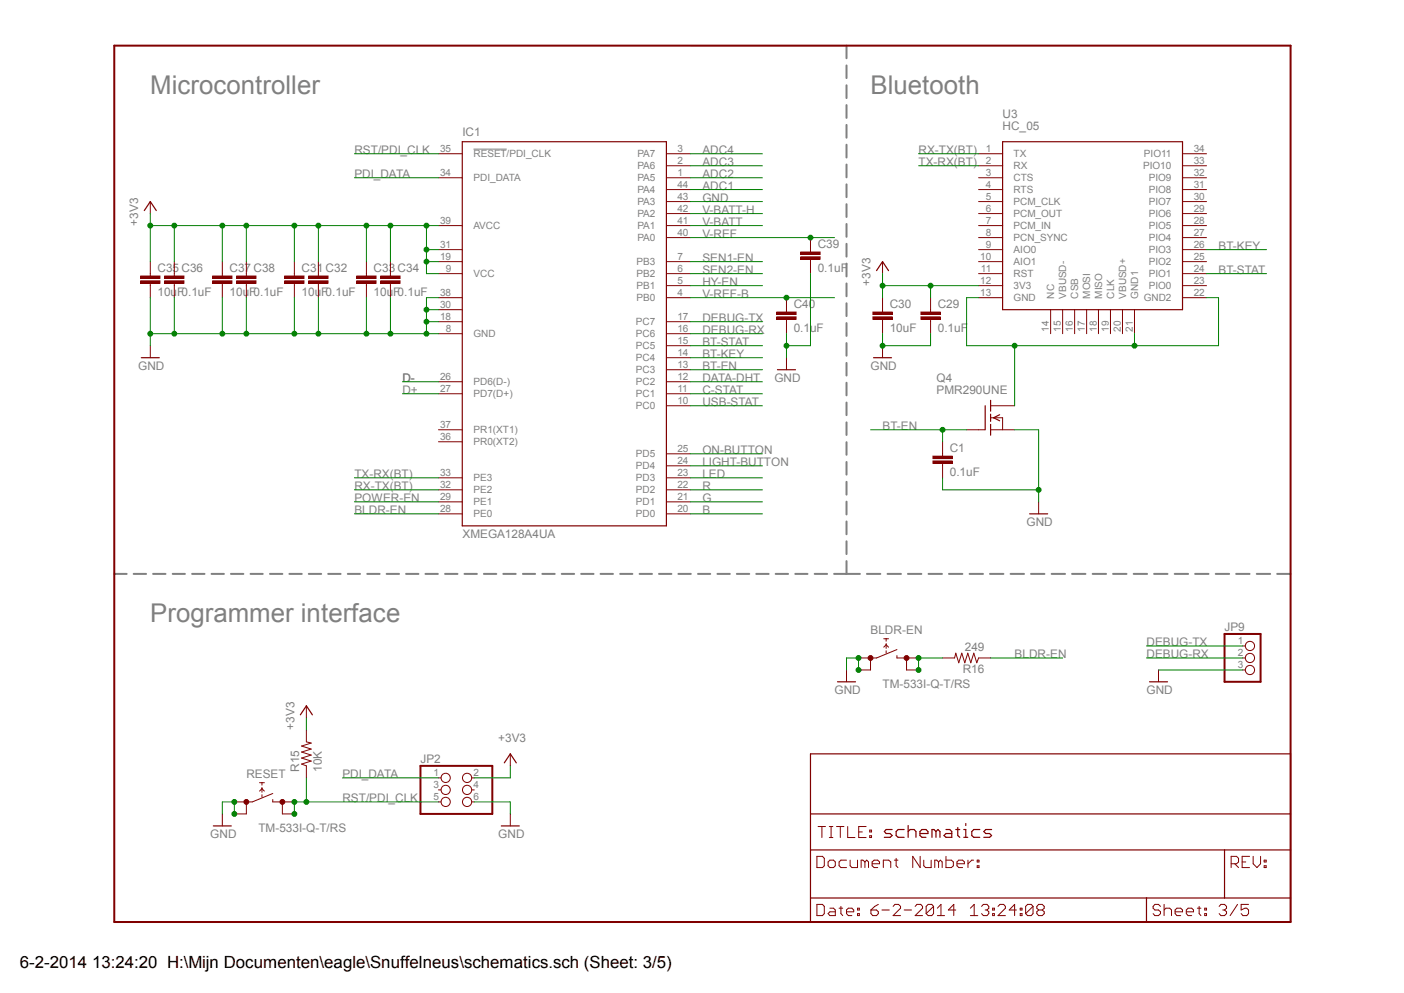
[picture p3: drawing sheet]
<svg xmlns="http://www.w3.org/2000/svg" width="297mm" height="210mm" viewBox="0 0 297 210" stroke-linecap="round" stroke-linejoin="round" font-family="sans-serif">
<g fill="none" stroke="#808080" stroke-width=".42">
<path d="M179.1 9.7v2.6M179.1 13.8v2.7M179.1 18v2.7M179.1 22.2v2.7M179.1 26.4v2.7M179.1 30.6v2.7M179.1 34.8v2.7M179.1 39v2.7M179.1 43.2v2.7M179.1 47.4v2.7M179.1 51.6v2.7M179.1 55.8v2.7"/>
<path d="M179.1 59.9v2.8M179.1 64.1v2.7M179.1 68.3v2.7M179.1 72.6v2.6M179.1 76.8v2.6M179.1 80.9v2.7M179.1 85.1v2.7M179.1 89.3v2.7M179.1 93.5v2.7M179.1 97.7v2.7M179.1 101.9v2.7M179.1 106.1v2.7"/>
<path d="M179.1 110.3v2.7M179.1 114.5v2.7M179.1 118.7v2.7M24.2 121.4h2.6M28.3 121.4h2.6M32.4 121.4h2.6M36.5 121.4h2.6M40.6 121.4h2.7M44.7 121.4h2.7M48.9 121.4h2.6M53 121.4h2.6M57.1 121.4h2.6"/>
<path d="M61.2 121.4h2.6M65.3 121.4h2.6M69.4 121.4h2.7M73.6 121.4h2.6M77.7 121.4h2.6M81.8 121.4h2.6M85.9 121.4h2.6M90 121.4h2.6M94.1 121.4h2.7M98.3 121.4h2.6M102.4 121.4h2.6M106.5 121.4h2.6"/>
<path d="M110.6 121.4h2.6M114.7 121.4h2.6M118.8 121.4h2.7M122.9 121.4h2.7M127 121.4h2.7M131.2 121.4h2.6M135.3 121.4h2.6M139.4 121.4h2.6M143.5 121.4h2.6M147.7 121.4h2.5M151.8 121.4h2.6M155.9 121.4h2.6"/>
<path d="M160 121.4h2.6M164.1 121.4h2.6M168.2 121.4h2.6M172.3 121.4h2.7M176.4 121.4h5.5M183.4 121.4h2.8M187.7 121.4h2.9M192.1 121.4h2.8M196.4 121.4h2.9M200.7 121.4h2.9M205.1 121.4h2.8M209.4 121.4h2.9"/>
<path d="M213.8 121.4h2.8M218.1 121.4h2.8M222.5 121.4h2.8M226.8 121.4h2.8M231.1 121.4h2.9M235.5 121.4h2.8M239.8 121.4h2.9M244.1 121.4h2.9M248.5 121.4h2.8M252.8 121.4h2.9M257.2 121.4h2.8M261.5 121.4h2.8"/>
<path d="M265.9 121.4h2.8M270.2 121.4h2.8"/>
</g>
<path d="M146 9.7h33.1M100.2 31.5h7" fill="none" stroke="#808080" stroke-width=".21"/>
<path d="M24.2 9.7h248.8v185.3h-248.8z" fill="none" stroke="#800000" stroke-width=".42"/>
<g fill="none" stroke="#800000" stroke-width=".25">
<path d="M97.8 30h43.2v81.2h-43.2zM171.4 159.4h101.6v35.6h-101.6zM171.4 179.7h101.6M171.4 172.1h101.6M188.7 175.4h-1.2l-.4 .5 .4 .4h.8l.4 .4-.4 .4h-1.2M191.3 175.4h-1.3l-.4 .5v.8l.4 .4h1.3M192.1 175.9l.4-.5h.9l.4 .5v1.2M192.1 174.6v2.5M194.6 176.3h1.7v-.4l-.4-.5h-.9l-.4 .5v.8l.4 .4h.9M198 175.9l-.4-.5h-.5v1.7M198 175.9v1.2M198 175.9l.4-.5 .4 .5v1.2"/>
<path d="M200.1 175.4h.8l.4 .5v1.2h-1.2l-.4-.4 .4-.4h1.2M202.2 175.4h.8M202.6 175v1.7l.4 .4M203.9 177.1h.8M203.9 175.4h.4v1.7M204.3 174.2v.4M207.3 175.4h-1.3l-.4 .5v.8l.4 .4h1.3M209.8 175.4h-1.3l-.4 .5 .4 .4h.8l.5 .4-.5 .4h-1.2M259 179.7v10.2M171.4 189.9h101.6M242.5 189.9v5.1"/>
</g>
<g fill="none" stroke="#800000" stroke-width=".21">
<path d="M92.8 32.5h5M92.8 37.6h5M141 35.1h5M141 32.5h5M141 37.6h5M92.8 55.3h5M92.8 57.9h5M92.8 47.7h5M92.8 52.8h5M141 55.3h5M141 57.9h5M141 40.1h5"/>
<path d="M141 42.6h5M141 45.2h5M141 47.7h5M141 50.2h5M92.8 68h5M92.8 70.6h5M92.8 62.9h5M92.8 65.5h5M141 68h5M141 70.6h5M141 73.1h5M141 75.6h5"/>
<path d="M141 78.2h5M141 60.4h5M141 62.9h5M92.8 83.3h5M92.8 80.7h5M92.8 93.4h5M92.8 90.9h5M141 83.3h5M141 80.7h5M141 96h5M141 98.5h5M141 85.8h5"/>
<path d="M92.8 108.7h5M92.8 106.1h5M92.8 103.6h5M92.8 101h5M141 108.7h5M141 106.1h5M141 103.6h5M141 101h5M54.9 165.5h1M54.9 167.3l.5-.5 .5 .5M55.4 165.5v.5M55.4 166.5v1.1"/>
<path d="M55.4 168.1v.5M57.7 167.8l-4.3 1.8h-1.3v2.5M57.7 169.1v.5h2v2.5M173.1 174.8h1.5M173.9 174.8v2.3M175.4 174.8h.8M175.4 177.1h.8M175.8 174.8v2.3M177 174.8h1.5M177.8 174.8v2.3M179.3 174.8v2.3h1.5M181.7 175.9h.7"/>
<path d="M183.2 174.8h-1.5v2.3h1.5M184 176.7h.4v.4h-.4zM184 175.6h.4v.3h-.4zM172.8 181.1h1.2l.4 .4v1.6l-.4 .4h-1.2zM172.8 191.3h1.2l.4 .4v1.5l-.4 .4h-1.2zM175.2 182.3l.4-.4h.7l.4 .4v.8l-.4 .4h-.7l-.4-.4zM175.6 192.1h.7l.4 .3v1.2h-1.1l-.4-.4 .4-.4h1.1M177.5 192.1h.8M177.9 191.7v1.5l.4 .4M179.1 192.8h1.5v-.4l-.4-.3h-.7l-.4 .3v.8l.4 .4h.7M179.1 181.9h-1.2l-.4 .4v.8l.4 .4h1.2M179.8 181.9v1.2l.4 .4h1.2v-1.6"/>
<path d="M181.4 193.2h.4v.4h-.4zM181.4 192.1h.4v.3h-.4zM183 182.3l-.5-.4h-.3v1.6M183 182.3v1.2M183 182.3l.3-.4 .4 .4v1.2M184.2 192.4h1.2l.4 .4v.4l-.4 .4h-.8l-.4-.4zM184.5 182.7h1.6v-.4l-.4-.4h-.8l-.4 .4v.8l.4 .4h.8M185.8 191.3l-.8 .4-.8 .7M186.6 192.4h1.5M186.9 183.5v-1.6h1.1l.4 .4v1.2M188.9 191.7l.4-.4h.8l.4 .4v.4l-1.6 1.5h1.6M189.2 181.9h.7"/>
<path d="M189.6 181.5v1.6l.3 .4M191.3 192.4h1.5M193.6 191.7l.4-.4h.8l.4 .4v.4l-1.6 1.5h1.6M194.6 181.1v2.4l-1.5-2.4v2.4M195.4 181.9v1.2l.4 .4h1.2v-1.6M197.5 191.7v1.5l-.4 .4h-.8l-.4-.4M197.5 191.7l-.4-.4h-.8l-.4 .4v1.5M197.5 191.7l-1.6 1.5M198.3 193.6h1.5M198.3 192.1l.8-.8v2.3M198.5 182.3l-.3-.4h-.5v1.6M198.5 182.3v1.2"/>
<path d="M198.5 182.3l.4-.4 .4 .4v1.2M200.1 181.1v2.4h1.2l.4-.4v-.8l-.4-.4h-1.2M202.2 192.4h-1.6l1.2-1.1v2.3M202.4 182.7h1.6v-.4l-.4-.4h-.8l-.4 .4v.8l.4 .4h.8M204.8 181.9v1.6M205.3 193.6h1.5M205.3 192.1l.8-.8v2.3M206 181.9h-.4l-.8 .8M206.7 183.1h.4v.4h-.4zM206.7 181.9h.4v.4h-.4zM207.6 191.7l.4-.4h.8l.4 .4v.4l-.4 .3M208.4 192.4h.4"/>
<path d="M208.8 192.4l.4 .4v.4l-.4 .4h-.8l-.4-.4M210 193.2h.4v.4h-.4zM210 192.1h.4v.3h-.4zM211.1 191.7l.4-.4h.8l.4 .4v.4l-1.6 1.5h1.6M215 192.4h-1.5l1.1-1.1v2.3M215.8 193.2h.4v.4h-.4zM215.8 192.1h.4v.3h-.4zM218.5 191.7v1.5l-.4 .4h-.7l-.4-.4M218.5 191.7l-.4-.4h-.7l-.4 .4v1.5M218.5 191.7l-1.5 1.5M219.7 192.4l-.4 .4v.4l.4 .4h.8l.4-.4v-.4l-.4-.4M219.7 192.4l-.4-.3v-.4l.4-.4h.8l.4 .4v.4l-.4 .3"/>
<path d="M219.7 192.4h.8M245.5 191.7l-.4-.4h-.8l-.4 .4v.4l.4 .3h.8l.4 .4v.4l-.4 .4h-.8l-.4-.4M246.3 192.4l.3-.3h.8l.4 .3v1.2M246.3 191.3v2.3M248.6 192.8h1.5v-.4l-.3-.3h-.8l-.4 .3v.8l.4 .4h.8M251 192.8h1.5v-.4l-.4-.3h-.8l-.3 .3v.8l.3 .4h.8M253.3 192.1h.7M253.7 191.7v1.5l.3 .4M254.8 193.2h.4v.4h-.4zM254.8 192.1h.4v.3h-.4zM257.9 191.7l.4-.4h.7l.5 .4v.4l-.5 .3M258.7 192.4h.3"/>
<path d="M259 192.4l.5 .4v.4l-.5 .4h-.7l-.4-.4M260.4 182.7h1.2l.4-.4v-.8l-.4-.4h-1.2v2.4M261.2 182.7l.8 .8M261.8 191.3l-1.6 2.3M262.8 182.3h.7M264.1 191.3h-1.5v1.1l.8-.3h.3l.4 .3v.8l-.4 .4h-.8l-.3-.4M264.3 181.1h-1.5v2.4h1.5M265.1 181.1v1.6l.8 .8 .8-.8v-1.6M267.4 183.1h.4v.4h-.4zM267.4 181.9h.4v.4h-.4z"/>
</g>
<circle cx="52.1" cy="169.6" r=".51" fill="#800000"/>
<circle cx="52.1" cy="169.6" r=".51" fill="none" stroke="#800000" stroke-width=".21"/>
<circle cx="59.7" cy="169.6" r=".51" fill="#800000"/>
<g fill="none" stroke="#800000" stroke-width=".21">
<path d="M31.8 42.6v2.6M31.8 73.1v2.5M204.5 90.9h3.8M209.5 90.9h5.1M209.5 88.3h2.6v2.6M209.5 85.8h5.1M186.9 135.1h1.1M186.9 136.9l.6-.5 .5 .5M187.5 135.1v.5M187.5 136.1v1M187.5 137.6v.5M189.7 137.4l-4.3 1.7h-1.3v2.6"/>
<path d="M189.7 138.6v.5h2.1v2.6M49.6 169.6h2.5M49.6 172.1h2.5M59.7 169.6h2.6M59.7 172.1h2.6M92.8 169.6h.5M92.8 164.5h.5M92.8 167h.5M99.8 169.6h.5M99.8 164.5h.5M99.8 167h.5"/>
<circle cx="59.7" cy="169.6" r=".51"/>
<circle cx="94.3" cy="169.6" r=".98"/>
<circle cx="94.3" cy="164.5" r=".98"/>
<circle cx="94.3" cy="167" r=".98"/>
<circle cx="98.8" cy="167" r=".98"/>
<circle cx="98.8" cy="164.5" r=".98"/>
<circle cx="98.8" cy="169.6" r=".98"/>
</g>
<path d="M88.9 162h15.2v10.1h-15.2z" fill="none" stroke="#800000" stroke-width=".42"/>
<path d="M30.5 44.5l1.3-1.9 1.3 1.9M29.9 75.6h3.8M208.4 85.8v5.1M209.5 84.7v2.3M209.5 87.6v1.5M209.5 89.7v2.3M211.5 87.7l-1.3 .6 1.3 .7" fill="none" stroke="#800000" stroke-width=".25"/>
<circle cx="184.1" cy="139.1" r=".51" fill="#800000"/>
<circle cx="184.1" cy="139.1" r=".51" fill="none" stroke="#800000" stroke-width=".21"/>
<circle cx="191.8" cy="139.1" r=".51" fill="#800000"/>
<g fill="none" stroke="#800000" stroke-width=".21">
<path d="M207 32.5h5.1M207 35.1h5.1M207 37.6h5.1M250.1 32.5h5.1M250.1 35.1h5.1M250.1 37.6h5.1M186.7 55.3v2.6M207 40.1h5.1M207 42.6h5.1M207 45.2h5.1M207 47.7h5.1M207 50.2h5.1"/>
<path d="M207 52.8h5.1M207 55.3h5.1M207 57.9h5.1M250.1 40.1h5.1M250.1 42.6h5.1M250.1 45.2h5.1M250.1 47.7h5.1M250.1 50.2h5.1M250.1 52.8h5.1M250.1 55.3h5.1M250.1 57.9h5.1M207 60.4h5.1"/>
<path d="M207 62.9h5.1M222.2 65.5v5.1M224.8 65.5v5.1M227.3 65.5v5.1M229.9 65.5v5.1M232.4 65.5v5.1M234.9 65.5v5.1M237.4 65.5v5.1M240 65.5v5.1M250.1 60.4h5.1M250.1 62.9h5.1M199.4 96v.5"/>
<path d="M199.4 98v.5M219.7 106.1v2.6M181.6 139.1h2.5M191.8 139.1h2.5M199.4 139.1h2.5l.3-1 .6 2.1 .7-2.1 .6 2.1 .6-2.1 .7 2.1 .6-2.1 .6 2.1 .4-1.1h2.5M262.8 139.1h.6M262.8 136.6h.6M64.8 154.3v2.6l1 .2-2 .7 2 .6-2 .6 2 .7-2 .6 2 .7-2 .6 1 .4v2.5M64.8 149.3v2.5M107.9 159.4v2.6M179.1 141.7v2.5M181.6 141.7h2.5"/>
<path d="M191.8 141.7h2.5M245.1 141.7v2.5M262.8 141.7h.6M47 172.1v2.6M107.9 172.1v2.6"/>
<circle cx="191.8" cy="139.1" r=".51"/>
<circle cx="264.4" cy="136.6" r=".98"/>
<circle cx="264.4" cy="139.1" r=".98"/>
<circle cx="264.4" cy="141.7" r=".98"/>
</g>
<path d="M212.1 30h38v35.5h-38zM185.4 57.2l1.3-1.9 1.3 1.9M217.8 108.7h3.8M63.5 151.2l1.3-1.9 1.3 1.9M177.2 144.2h3.8M243.2 144.2h3.8M45.1 174.7h3.8M106 174.7h3.9M106.7 161.3l1.2-1.9 1.3 1.9" fill="none" stroke="#800000" stroke-width=".25"/>
<path d="M259 134.1h7.7v10.1h-7.7z" fill="none" stroke="#800000" stroke-width=".42"/>
<path d="M197.4 97.5h4v.5h-4z" fill-rule="evenodd" fill="#800000"/>
<path d="M197.4 97.5h4v.5h-4z" fill="none" stroke="#800000" stroke-width=".21"/>
<path d="M197.4 96.5h4v.5h-4z" fill-rule="evenodd" fill="#800000"/>
<path d="M196.8 65.5v.5M196.8 67.5v.5M197.4 96.5h4v.5h-4zM199.4 93.4v2.6M199.4 98.5v2.5" fill="none" stroke="#800000" stroke-width=".21"/>
<path d="M194.8 67h4.1v.5h-4.1z" fill-rule="evenodd" fill="#800000"/>
<path d="M194.8 67h4.1v.5h-4.1z" fill="none" stroke="#800000" stroke-width=".21"/>
<path d="M194.8 66h4.1v.5h-4.1z" fill-rule="evenodd" fill="#800000"/>
<path d="M186.7 65.5v.5M186.7 67.5v.5M194.8 66h4.1v.5h-4.1zM196.8 62.9v2.6M196.8 68v2.6" fill="none" stroke="#800000" stroke-width=".21"/>
<path d="M184.7 67h4v.5h-4z" fill-rule="evenodd" fill="#800000"/>
<path d="M184.7 67h4v.5h-4z" fill="none" stroke="#800000" stroke-width=".21"/>
<path d="M184.7 66h4v.5h-4z" fill-rule="evenodd" fill="#800000"/>
<path d="M62.3 57.9v.5M62.3 59.9v.5M184.7 66h4v.5h-4zM186.7 62.9v2.6M186.7 68v2.6" fill="none" stroke="#800000" stroke-width=".21"/>
<path d="M60.2 59.4h4.1v.5h-4.1z" fill-rule="evenodd" fill="#800000"/>
<path d="M60.2 59.4h4.1v.5h-4.1z" fill="none" stroke="#800000" stroke-width=".21"/>
<path d="M60.2 58.4h4.1v.5h-4.1z" fill-rule="evenodd" fill="#800000"/>
<path d="M60.2 58.4h4.1v.5h-4.1zM62.3 55.3v2.6M67.4 57.9v.5M67.4 59.9v.5M62.3 60.4v2.5" fill="none" stroke="#800000" stroke-width=".21"/>
<path d="M65.3 59.4h4.1v.5h-4.1z" fill-rule="evenodd" fill="#800000"/>
<path d="M65.3 59.4h4.1v.5h-4.1z" fill="none" stroke="#800000" stroke-width=".21"/>
<path d="M65.3 58.4h4.1v.5h-4.1z" fill-rule="evenodd" fill="#800000"/>
<path d="M65.3 58.4h4.1v.5h-4.1zM67.4 55.3v2.6M77.5 57.9v.5M77.5 59.9v.5M67.4 60.4v2.5" fill="none" stroke="#800000" stroke-width=".21"/>
<path d="M75.5 59.4h4v.5h-4z" fill-rule="evenodd" fill="#800000"/>
<path d="M75.5 59.4h4v.5h-4z" fill="none" stroke="#800000" stroke-width=".21"/>
<path d="M75.5 58.4h4v.5h-4z" fill-rule="evenodd" fill="#800000"/>
<path d="M75.5 58.4h4v.5h-4zM77.5 55.3v2.6M82.6 57.9v.5M82.6 59.9v.5M77.5 60.4v2.5" fill="none" stroke="#800000" stroke-width=".21"/>
<path d="M80.6 59.4h4v.5h-4z" fill-rule="evenodd" fill="#800000"/>
<path d="M80.6 59.4h4v.5h-4z" fill="none" stroke="#800000" stroke-width=".21"/>
<path d="M80.6 58.4h4v.5h-4z" fill-rule="evenodd" fill="#800000"/>
<path d="M31.8 57.9v.5M31.8 59.9v.5M80.6 58.4h4v.5h-4zM82.6 55.3v2.6M82.6 60.4v2.5" fill="none" stroke="#800000" stroke-width=".21"/>
<path d="M29.8 59.4h4v.5h-4z" fill-rule="evenodd" fill="#800000"/>
<path d="M29.8 59.4h4v.5h-4z" fill="none" stroke="#800000" stroke-width=".21"/>
<path d="M29.8 58.4h4v.5h-4z" fill-rule="evenodd" fill="#800000"/>
<path d="M29.8 58.4h4v.5h-4zM31.8 55.3v2.6M36.9 57.9v.5M36.9 59.9v.5M31.8 60.4v2.5" fill="none" stroke="#800000" stroke-width=".21"/>
<path d="M34.8 59.4h4.1v.5h-4.1z" fill-rule="evenodd" fill="#800000"/>
<path d="M34.8 59.4h4.1v.5h-4.1z" fill="none" stroke="#800000" stroke-width=".21"/>
<path d="M34.8 58.4h4.1v.5h-4.1z" fill-rule="evenodd" fill="#800000"/>
<path d="M34.8 58.4h4.1v.5h-4.1zM36.9 55.3v2.6M47 57.9v.5M47 59.9v.5M36.9 60.4v2.5" fill="none" stroke="#800000" stroke-width=".21"/>
<path d="M45 59.4h4.1v.5h-4.1z" fill-rule="evenodd" fill="#800000"/>
<path d="M45 59.4h4.1v.5h-4.1z" fill="none" stroke="#800000" stroke-width=".21"/>
<path d="M45 58.4h4.1v.5h-4.1z" fill-rule="evenodd" fill="#800000"/>
<path d="M45 58.4h4.1v.5h-4.1zM47 55.3v2.6M52.1 57.9v.5M52.1 59.9v.5M47 60.4v2.5" fill="none" stroke="#800000" stroke-width=".21"/>
<path d="M50.1 59.4h4v.5h-4z" fill-rule="evenodd" fill="#800000"/>
<path d="M50.1 59.4h4v.5h-4z" fill="none" stroke="#800000" stroke-width=".21"/>
<path d="M50.1 58.4h4v.5h-4z" fill-rule="evenodd" fill="#800000"/>
<path d="M50.1 58.4h4v.5h-4zM52.1 55.3v2.6M171.4 52.8v.5M171.4 54.8v.5M52.1 60.4v2.5" fill="none" stroke="#800000" stroke-width=".21"/>
<path d="M169.4 54.3h4.1v.5h-4.1z" fill-rule="evenodd" fill="#800000"/>
<path d="M169.4 54.3h4.1v.5h-4.1z" fill="none" stroke="#800000" stroke-width=".21"/>
<path d="M169.4 53.3h4.1v.5h-4.1z" fill-rule="evenodd" fill="#800000"/>
<path d="M169.4 53.3h4.1v.5h-4.1zM171.4 50.2v2.6M171.4 55.3v2.6M166.4 65.5v.5M166.4 67.5v.5" fill="none" stroke="#800000" stroke-width=".21"/>
<path d="M164.3 67h4.1v.5h-4.1z" fill-rule="evenodd" fill="#800000"/>
<path d="M164.3 67h4.1v.5h-4.1z" fill="none" stroke="#800000" stroke-width=".21"/>
<path d="M164.3 66h4.1v.5h-4.1z" fill-rule="evenodd" fill="#800000"/>
<path d="M164.3 66h4.1v.5h-4.1zM166.4 62.9v2.6M166.4 68v2.6M166.4 75.6v2.6M186.7 73.1v2.5" fill="none" stroke="#800000" stroke-width=".21"/>
<path d="M164.5 78.2h3.8M184.8 75.6h3.8" fill="none" stroke="#800000" stroke-width=".25"/>
<path d="M31.8 45.2v2.5M90.2 55.3h2.6M92.8 52.8h-2.6v5.1h2.6M85.1 80.7h7.7M85.1 83.3h7.7M64.8 151.8v2.5M107.9 162v2.5h-7.6" fill="none" stroke="#008000" stroke-width=".21"/>
<circle cx="90.2" cy="55.3" r=".51" fill="#008000"/>
<circle cx="90.2" cy="55.3" r=".51" fill="none" stroke="#008000" stroke-width=".21"/>
<circle cx="90.2" cy="52.8" r=".51" fill="#008000"/>
<g fill="none" stroke="#008000" stroke-width=".21">
<path d="M47 47.7v7.6M52.1 47.7v7.6M62.3 47.7v7.6M67.4 47.7v7.6M77.5 47.7v7.6M82.6 47.7v7.6M90.2 47.7v5.1M92.8 47.7h-61v7.6"/>
<circle cx="90.2" cy="52.8" r=".51"/>
</g>
<circle cx="31.8" cy="47.7" r=".51" fill="#008000"/>
<circle cx="31.8" cy="47.7" r=".51" fill="none" stroke="#008000" stroke-width=".21"/>
<circle cx="47" cy="47.7" r=".51" fill="#008000"/>
<circle cx="47" cy="47.7" r=".51" fill="none" stroke="#008000" stroke-width=".21"/>
<circle cx="52.1" cy="47.7" r=".51" fill="#008000"/>
<circle cx="52.1" cy="47.7" r=".51" fill="none" stroke="#008000" stroke-width=".21"/>
<circle cx="62.3" cy="47.7" r=".51" fill="#008000"/>
<circle cx="62.3" cy="47.7" r=".51" fill="none" stroke="#008000" stroke-width=".21"/>
<circle cx="67.3" cy="47.7" r=".51" fill="#008000"/>
<circle cx="67.3" cy="47.7" r=".51" fill="none" stroke="#008000" stroke-width=".21"/>
<circle cx="77.5" cy="47.7" r=".51" fill="#008000"/>
<circle cx="77.5" cy="47.7" r=".51" fill="none" stroke="#008000" stroke-width=".21"/>
<circle cx="82.6" cy="47.7" r=".51" fill="#008000"/>
<circle cx="82.6" cy="47.7" r=".51" fill="none" stroke="#008000" stroke-width=".21"/>
<circle cx="90.2" cy="47.7" r=".51" fill="#008000"/>
<g fill="none" stroke="#008000" stroke-width=".21">
<path d="M36.9 47.7v7.6"/>
<circle cx="90.2" cy="47.7" r=".51"/>
</g>
<circle cx="36.9" cy="47.7" r=".51" fill="#008000"/>
<g fill="none" stroke="#008000" stroke-width=".21">
<path d="M186.7 57.9v5M186.7 60.4h20.3M196.8 60.4v2.5"/>
<circle cx="36.9" cy="47.7" r=".51"/>
</g>
<circle cx="186.7" cy="60.4" r=".51" fill="#008000"/>
<circle cx="186.7" cy="60.4" r=".51" fill="none" stroke="#008000" stroke-width=".21"/>
<circle cx="196.8" cy="60.4" r=".51" fill="#008000"/>
<g fill="none" stroke="#008000" stroke-width=".21">
<path d="M47 172.1v-2.5h2.6v2.5M100.3 169.6h7.6v2.5"/>
<circle cx="196.8" cy="60.4" r=".51"/>
</g>
<circle cx="49.6" cy="169.6" r=".51" fill="#008000"/>
<circle cx="49.6" cy="169.6" r=".51" fill="none" stroke="#008000" stroke-width=".21"/>
<circle cx="49.6" cy="172.1" r=".51" fill="#008000"/>
<g fill="none" stroke="#008000" stroke-width=".21">
<path d="M179.1 141.7v-2.6h2.5v2.6"/>
<circle cx="49.6" cy="172.1" r=".51"/>
</g>
<circle cx="181.6" cy="139.1" r=".51" fill="#008000"/>
<circle cx="181.6" cy="139.1" r=".51" fill="none" stroke="#008000" stroke-width=".21"/>
<circle cx="181.6" cy="141.7" r=".51" fill="#008000"/>
<g fill="none" stroke="#008000" stroke-width=".21">
<path d="M90.2 65.5h2.6M90.2 68h2.6M92.8 62.9h-2.6v7.7M92.8 70.6h-61v2.5"/>
<circle cx="181.6" cy="141.7" r=".51"/>
</g>
<circle cx="90.2" cy="70.6" r=".51" fill="#008000"/>
<circle cx="90.2" cy="70.6" r=".51" fill="none" stroke="#008000" stroke-width=".21"/>
<circle cx="90.2" cy="68" r=".51" fill="#008000"/>
<circle cx="90.2" cy="68" r=".51" fill="none" stroke="#008000" stroke-width=".21"/>
<circle cx="90.2" cy="65.5" r=".51" fill="#008000"/>
<g fill="none" stroke="#008000" stroke-width=".21">
<path d="M31.8 62.9v7.7M36.9 62.9v7.7M47 62.9v7.7M52.1 62.9v7.7M62.3 62.9v7.7M67.4 62.9v7.7M77.5 62.9v7.7M82.6 62.9v7.7"/>
<circle cx="90.2" cy="65.5" r=".51"/>
</g>
<circle cx="82.6" cy="70.6" r=".51" fill="#008000"/>
<circle cx="82.6" cy="70.6" r=".51" fill="none" stroke="#008000" stroke-width=".21"/>
<circle cx="77.5" cy="70.6" r=".51" fill="#008000"/>
<circle cx="77.5" cy="70.6" r=".51" fill="none" stroke="#008000" stroke-width=".21"/>
<circle cx="67.3" cy="70.6" r=".51" fill="#008000"/>
<circle cx="67.3" cy="70.6" r=".51" fill="none" stroke="#008000" stroke-width=".21"/>
<circle cx="62.3" cy="70.6" r=".51" fill="#008000"/>
<circle cx="62.3" cy="70.6" r=".51" fill="none" stroke="#008000" stroke-width=".21"/>
<circle cx="52.1" cy="70.6" r=".51" fill="#008000"/>
<circle cx="52.1" cy="70.6" r=".51" fill="none" stroke="#008000" stroke-width=".21"/>
<circle cx="47" cy="70.6" r=".51" fill="#008000"/>
<circle cx="47" cy="70.6" r=".51" fill="none" stroke="#008000" stroke-width=".21"/>
<circle cx="36.9" cy="70.6" r=".51" fill="#008000"/>
<circle cx="36.9" cy="70.6" r=".51" fill="none" stroke="#008000" stroke-width=".21"/>
<circle cx="31.8" cy="70.6" r=".51" fill="#008000"/>
<g fill="none" stroke="#008000" stroke-width=".21">
<path d="M214.6 90.9h5.1v15.2M199.4 101v2.6h20.3M245.1 141.7h17.7"/>
<circle cx="31.8" cy="70.6" r=".51"/>
</g>
<circle cx="219.7" cy="103.6" r=".51" fill="#008000"/>
<g fill="none" stroke="#008000" stroke-width=".21">
<path d="M171.4 57.9v15.2h-5M166.4 70.6v5"/>
<circle cx="219.7" cy="103.6" r=".51"/>
</g>
<circle cx="166.4" cy="73.1" r=".51" fill="#008000"/>
<g fill="none" stroke="#008000" stroke-width=".21">
<path d="M146 42.6h15.3M186.7 70.6v2.5h10.1v-2.5"/>
<circle cx="166.4" cy="73.1" r=".51"/>
</g>
<circle cx="186.7" cy="73.1" r=".51" fill="#008000"/>
<g fill="none" stroke="#008000" stroke-width=".21">
<path d="M194.3 32.5h12.7M194.3 35.1h12.7M255.2 57.9h12.7M255.2 52.8h12.7M146 73.1h15.3M146 75.6h15.3M184.1 90.9h20.4M199.4 90.9v2.5M75 103.6h17.8M75 101h17.8"/>
<circle cx="186.7" cy="73.1" r=".51"/>
</g>
<circle cx="199.4" cy="90.9" r=".51" fill="#008000"/>
<g fill="none" stroke="#008000" stroke-width=".21">
<path d="M75 37.6h17.8M75 32.5h17.8M146 78.2h15.3M75 108.7h17.8M209.5 139.1h15.3M64.8 164.5v5.1M72.4 164.5h20.4M92.8 169.6h-30.5v2.5"/>
<circle cx="199.4" cy="90.9" r=".51"/>
</g>
<circle cx="64.8" cy="169.6" r=".51" fill="#008000"/>
<circle cx="64.8" cy="169.6" r=".51" fill="none" stroke="#008000" stroke-width=".21"/>
<circle cx="62.3" cy="169.6" r=".51" fill="#008000"/>
<circle cx="62.3" cy="169.6" r=".51" fill="none" stroke="#008000" stroke-width=".21"/>
<circle cx="62.3" cy="172.1" r=".51" fill="#008000"/>
<g fill="none" stroke="#008000" stroke-width=".21">
<path d="M199.4 139.1h-5.1v2.6"/>
<circle cx="62.3" cy="172.1" r=".51"/>
</g>
<circle cx="194.3" cy="139.1" r=".51" fill="#008000"/>
<circle cx="194.3" cy="139.1" r=".51" fill="none" stroke="#008000" stroke-width=".21"/>
<circle cx="194.3" cy="141.7" r=".51" fill="#008000"/>
<g fill="none" stroke="#008000" stroke-width=".21">
<path d="M146 50.2h25.4M146 68h15.3M146 70.6h15.3M242.5 136.6h20.3M242.5 139.1h20.3"/>
<circle cx="194.3" cy="141.7" r=".51"/>
</g>
<circle cx="171.4" cy="50.2" r=".51" fill="#008000"/>
<g fill="none" stroke="#008000" stroke-width=".21">
<path d="M171.4 50.2h5.1M146 62.9h30.5"/>
<circle cx="171.4" cy="50.2" r=".51"/>
</g>
<circle cx="166.4" cy="62.9" r=".51" fill="#008000"/>
<g fill="none" stroke="#008000" stroke-width=".21">
<path d="M204.5 62.9h2.5M240 70.6v2.5M255.2 62.9h2.6v10.2h-43.2v12.7"/>
<circle cx="166.4" cy="62.9" r=".51"/>
</g>
<circle cx="214.6" cy="73.1" r=".51" fill="#008000"/>
<circle cx="214.6" cy="73.1" r=".51" fill="none" stroke="#008000" stroke-width=".21"/>
<circle cx="240" cy="73.1" r=".51" fill="#008000"/>
<g fill="none" stroke="#008000" stroke-width=".21">
<path d="M146 37.6h15.3M146 35.1h15.3M146 32.5h15.3M146 47.7h15.3M146 45.2h15.3M146 40.1h15.3M146 55.3h15.3M146 57.9h15.3M146 60.4h15.3M204.5 62.9v10.2h10.1M146 80.7h15.3M146 98.5h15.3"/>
<path d="M146 96h15.3M146 85.8h15.3M146 83.3h15.3M75 106.1h17.8M146 101h15.3M146 103.6h15.3M146 106.1h15.3M146 108.7h15.3"/>
<circle cx="240" cy="73.1" r=".51"/>
</g>
<g font-size="5.5" fill="#808080">
<text x="31.8" y="19.8">Microcontroller</text>
<text x="184.2" y="19.8">Bluetooth</text>
<text x="31.8" y="131.5">Programmer interface</text>
</g>
<text font-size="3.6" x="4.2" y="204.8">6-2-2014 13:24:20 H:\Mijn Documenten\eagle\Snuffelneus\schematics.sch (Sheet: 3/5)</text>
<g font-size="2.5" fill="#808080">
<text x="97.8" y="28.7">IC1</text>
<text x="212.1" y="27.4">HC_05</text>
<text x="212.1" y="24.9">U3</text>
<text x="75" y="32.5">RST/PDI_CLK</text>
<text x="148.6" y="35.1">ADC3</text>
<text x="148.6" y="32.5">ADC4</text>
<text x="194.3" y="32.5">RX-TX(BT)</text>
<text x="194.3" y="35.1">TX-RX(BT)</text>
<text x="75" y="37.6">PDI_DATA</text>
<text x="148.6" y="40.1">ADC1</text>
<text x="148.6" y="37.6">ADC2</text>
<text x="29.3" y="47.7" transform="rotate(-90 29.3 47.7)">+3V3</text>
<text x="148.6" y="42.7">GND</text>
<text x="148.6" y="47.7">V-BATT</text>
<text x="148.6" y="45.2">V-BATT-H</text>
<text x="148.6" y="50.2">V-REF</text>
<text x="173" y="52.4">C39</text>
<text x="257.8" y="52.8">BT-KEY</text>
<text x="33.3" y="57.5">C35 C36</text>
<text x="48.6" y="57.5">C37 C38</text>
<text x="63.8" y="57.5">C31 C32</text>
<text x="79" y="57.5">C33 C34</text>
<text x="148.6" y="55.3">SEN1-EN</text>
<text x="148.6" y="57.9">SEN2-EN</text>
<text x="173" y="57.5">0.1uF</text>
<text x="257.8" y="57.9">BT-STAT</text>
<text x="33.3" y="62.6">10uF0.1uF</text>
<text x="48.6" y="62.6">10uF0.1uF</text>
<text x="63.8" y="62.6">10uF0.1uF</text>
<text x="79" y="62.6">10uF0.1uF</text>
<text x="148.6" y="63">V-REF-B</text>
<text x="148.6" y="60.4">HY-EN</text>
<text x="167.9" y="65.1">C40</text>
<text x="184.2" y="60.4" transform="rotate(-90 184.2 60.4)">+3V3</text>
<text x="188.2" y="65.1">C30</text>
<text x="198.4" y="65.1">C29</text>
<text x="148.6" y="68">DEBUG-TX</text>
<text x="148.6" y="70.6">DEBUG-RX</text>
<text x="167.9" y="70.2">0.1uF</text>
<text x="188.2" y="70.2">10uF</text>
<text x="198.4" y="70.2">0.1uF</text>
<text x="148.6" y="73.1">BT-STAT</text>
<text x="148.6" y="75.7">BT-KEY</text>
<text x="29.3" y="78.2">GND</text>
<text x="85.1" y="80.7">D-</text>
<text x="85.1" y="83.3">D+</text>
<text x="148.6" y="78.2">BT-EN</text>
<text x="148.6" y="80.7">DATA-DHT</text>
<text x="148.6" y="83.3">C-STAT</text>
<text x="163.8" y="80.7">GND</text>
<text x="184.2" y="78.2">GND</text>
<text x="198.1" y="83.3">PMR290UNE</text>
<text x="198.1" y="80.7">Q4</text>
<text x="148.6" y="85.8">USB-STAT</text>
<text x="148.6" y="96">ON-BUTTON</text>
<text x="186.7" y="90.9">BT-EN</text>
<text x="200.9" y="95.6">C1</text>
<text x="75" y="101">TX-RX(BT)</text>
<text x="148.6" y="101">LED</text>
<text x="148.6" y="98.5">LIGHT-BUTTON</text>
<text x="200.9" y="100.7">0.1uF</text>
<text x="75" y="103.6">RX-TX(BT)</text>
<text x="75" y="106.1">POWER-EN</text>
<text x="148.6" y="103.6">R</text>
<text x="148.6" y="106.1">G</text>
<text x="75" y="108.7">BLDR-EN</text>
<text x="97.8" y="113.8">XMEGA128A4UA</text>
<text x="148.6" y="108.7">B</text>
<text x="217.2" y="111.2">GND</text>
<text x="184.2" y="134.1">BLDR-EN</text>
<text x="204.1" y="137.6">249</text>
<text x="242.5" y="136.6">DEBUG-TX</text>
<text x="259" y="133.4">JP9</text>
<text x="203.7" y="142.4">R16</text>
<text x="214.6" y="139.1">BLDR-EN</text>
<text x="242.5" y="139.1">DEBUG-RX</text>
<text x="176.5" y="146.7">GND</text>
<text x="186.7" y="145.5">TM-533I-Q-T/RS</text>
<text x="242.5" y="146.7">GND</text>
<text x="62.3" y="154.3" transform="rotate(-90 62.3 154.3)">+3V3</text>
<text x="88.9" y="161.3">JP2</text>
<text x="105.4" y="156.9">+3V3</text>
<text x="52.1" y="164.5">RESET</text>
<text x="63.3" y="163.2" transform="rotate(-90 63.3 163.2)">R15</text>
<text x="68.1" y="163.2" transform="rotate(-90 68.1 163.2)">10K</text>
<text x="72.4" y="164.5">PDI_DATA</text>
<text x="72.4" y="169.6">RST/PDI_CLK</text>
<text x="44.5" y="177.2">GND</text>
<text x="54.7" y="175.9">TM-533I-Q-T/RS</text>
<text x="105.4" y="177.2">GND</text>
</g>
<g font-size="2.1" fill="#808080">
<text x="93.1" y="32.1">35</text>
<text x="100.2" y="33.3">RESET/PDI_CLK</text>
<text x="134.8" y="35.8">PA6</text>
<text x="134.8" y="33.3">PA7</text>
<text x="143.3" y="34.7">2</text>
<text x="143.3" y="32.1">3</text>
<text x="208.5" y="32.1">1</text>
<text x="208.5" y="34.7">2</text>
<text x="214.4" y="33.3">TX</text>
<text x="214.4" y="35.8">RX</text>
<text x="241.8" y="35.8">PIO10</text>
<text x="242" y="33.3">PIO11</text>
<text x="252.5" y="34.7">33</text>
<text x="252.5" y="32.1">34</text>
<text x="93.1" y="37.2">34</text>
<text x="100.2" y="38.4">PDI_DATA</text>
<text x="134.8" y="38.4">PA5</text>
<text x="134.8" y="40.9">PA4</text>
<text x="143.3" y="37.2">1</text>
<text x="143.3" y="39.8">44</text>
<text x="208.5" y="37.2">3</text>
<text x="208.5" y="39.8">4</text>
<text x="214.4" y="38.4">CTS</text>
<text x="214.4" y="40.9">RTS</text>
<text x="243" y="40.9">PIO8</text>
<text x="243" y="38.4">PIO9</text>
<text x="252.5" y="39.8">31</text>
<text x="252.5" y="37.2">32</text>
<text x="93.1" y="47.4">39</text>
<text x="134.8" y="43.4">PA3</text>
<text x="134.8" y="45.9">PA2</text>
<text x="143.3" y="42.3">43</text>
<text x="143.3" y="44.8">42</text>
<text x="143.3" y="47.4">41</text>
<text x="208.5" y="42.3">5</text>
<text x="208.5" y="44.8">6</text>
<text x="208.5" y="47.4">7</text>
<text x="214.4" y="43.4">PCM_CLK</text>
<text x="214.4" y="45.9">PCM_OUT</text>
<text x="243" y="45.9">PIO6</text>
<text x="243" y="43.4">PIO7</text>
<text x="252.5" y="47.4">28</text>
<text x="252.5" y="44.8">29</text>
<text x="252.5" y="42.3">30</text>
<text x="93.1" y="52.5">31</text>
<text x="100.2" y="48.5">AVCC</text>
<text x="134.8" y="48.5">PA1</text>
<text x="134.8" y="51">PA0</text>
<text x="143.3" y="49.9">40</text>
<text x="208.5" y="49.9">8</text>
<text x="208.5" y="52.5">9</text>
<text x="214.4" y="48.5">PCM_IN</text>
<text x="214.4" y="51">PCN_SYNC</text>
<text x="214.4" y="53.6">AIO0</text>
<text x="243" y="53.6">PIO3</text>
<text x="243" y="51">PIO4</text>
<text x="243" y="48.5">PIO5</text>
<text x="252.5" y="52.5">26</text>
<text x="252.5" y="49.9">27</text>
<text x="93.1" y="55">19</text>
<text x="94.3" y="57.5">9</text>
<text x="100.2" y="58.6">VCC</text>
<text x="134.7" y="56.1">PB3</text>
<text x="134.7" y="58.6">PB2</text>
<text x="143.3" y="55">7</text>
<text x="143.3" y="57.5">6</text>
<text x="207.3" y="55">10</text>
<text x="207.5" y="57.5">11</text>
<text x="214.4" y="56.1">AIO1</text>
<text x="214.4" y="58.6">RST</text>
<text x="243" y="58.6">PIO1</text>
<text x="243" y="56.1">PIO2</text>
<text x="252.5" y="57.5">24</text>
<text x="252.5" y="55">25</text>
<text x="93.1" y="62.6">38</text>
<text x="93.1" y="65.2">30</text>
<text x="134.7" y="61.2">PB1</text>
<text x="134.7" y="63.7">PB0</text>
<text x="143.3" y="60.1">5</text>
<text x="143.3" y="62.6">4</text>
<text x="207.3" y="60.1">12</text>
<text x="207.3" y="62.6">13</text>
<text x="214.4" y="61.2">3V3</text>
<text x="214.4" y="63.7">GND</text>
<text x="223" y="63.2" transform="rotate(-90 223 63.2)">NC</text>
<text x="225.6" y="63.2" transform="rotate(-90 225.6 63.2)">VBUSD-</text>
<text x="228.1" y="63.2" transform="rotate(-90 228.1 63.2)">CSB</text>
<text x="230.6" y="63.2" transform="rotate(-90 230.6 63.2)">MOSI</text>
<text x="233.2" y="63.2" transform="rotate(-90 233.2 63.2)">MISO</text>
<text x="235.7" y="63.2" transform="rotate(-90 235.7 63.2)">CLK</text>
<text x="238.2" y="63.2" transform="rotate(-90 238.2 63.2)">VBUSD+</text>
<text x="240.7" y="63.2" transform="rotate(-90 240.7 63.2)">GND1</text>
<text x="241.9" y="63.7">GND2</text>
<text x="243" y="61.2">PIO0</text>
<text x="252.5" y="62.6">22</text>
<text x="252.5" y="60.1">23</text>
<text x="93.1" y="67.7">18</text>
<text x="94.3" y="70.2">8</text>
<text x="100.2" y="71.3">GND</text>
<text x="134.5" y="68.8">PC7</text>
<text x="134.5" y="71.3">PC6</text>
<text x="143.3" y="67.7">17</text>
<text x="143.3" y="70.2">16</text>
<text x="221.9" y="70.2" transform="rotate(-90 221.9 70.2)">14</text>
<text x="224.4" y="70.2" transform="rotate(-90 224.4 70.2)">15</text>
<text x="226.9" y="70.2" transform="rotate(-90 226.9 70.2)">16</text>
<text x="229.5" y="70.2" transform="rotate(-90 229.5 70.2)">17</text>
<text x="232" y="70.2" transform="rotate(-90 232 70.2)">18</text>
<text x="234.6" y="70.2" transform="rotate(-90 234.6 70.2)">19</text>
<text x="237.1" y="70.2" transform="rotate(-90 237.1 70.2)">20</text>
<text x="239.6" y="70.2" transform="rotate(-90 239.6 70.2)">21</text>
<text x="134.5" y="73.9">PC5</text>
<text x="134.5" y="76.4">PC4</text>
<text x="143.3" y="72.8">15</text>
<text x="143.3" y="75.3">14</text>
<text x="143.3" y="77.9">13</text>
<text x="93.1" y="82.9">27</text>
<text x="93.1" y="80.4">26</text>
<text x="100.2" y="81.5">PD6(D-)</text>
<text x="134.5" y="79">PC3</text>
<text x="134.5" y="81.5">PC2</text>
<text x="143.3" y="80.4">12</text>
<text x="143.3" y="82.9">11</text>
<text x="100.2" y="84">PD7(D+)</text>
<text x="134.5" y="84">PC1</text>
<text x="134.5" y="86.6">PC0</text>
<text x="143.3" y="85.5">10</text>
<text x="93.1" y="93.1">36</text>
<text x="93.1" y="90.6">37</text>
<text x="100.2" y="94.2">PR0(XT2)</text>
<text x="100.2" y="91.7">PR1(XT1)</text>
<text x="143.3" y="95.6">25</text>
<text x="93.1" y="100.7">33</text>
<text x="100.2" y="101.8">PE3</text>
<text x="134.5" y="96.7">PD5</text>
<text x="134.5" y="99.3">PD4</text>
<text x="134.5" y="101.8">PD3</text>
<text x="143.3" y="98.2">24</text>
<text x="143.3" y="100.7">23</text>
<text x="93.1" y="105.7">29</text>
<text x="93.1" y="103.3">32</text>
<text x="100.2" y="106.9">PE1</text>
<text x="100.2" y="104.4">PE2</text>
<text x="134.5" y="104.4">PD2</text>
<text x="134.5" y="106.9">PD1</text>
<text x="143.3" y="103.3">22</text>
<text x="143.3" y="105.7">21</text>
<text x="93.1" y="108.3">28</text>
<text x="100.2" y="109.4">PE0</text>
<text x="134.5" y="109.4">PD0</text>
<text x="143.3" y="108.3">20</text>
<text x="261.9" y="136.2">1</text>
<text x="261.9" y="138.8">2</text>
<text x="261.9" y="141.3">3</text>
<text x="91.7" y="164.2">1</text>
<text x="91.7" y="166.7">3</text>
<text x="100.2" y="164.2">2</text>
<text x="100.2" y="166.7">4</text>
<text x="91.7" y="169.2">5</text>
<text x="100.2" y="169.2">6</text>
</g>
</svg>
